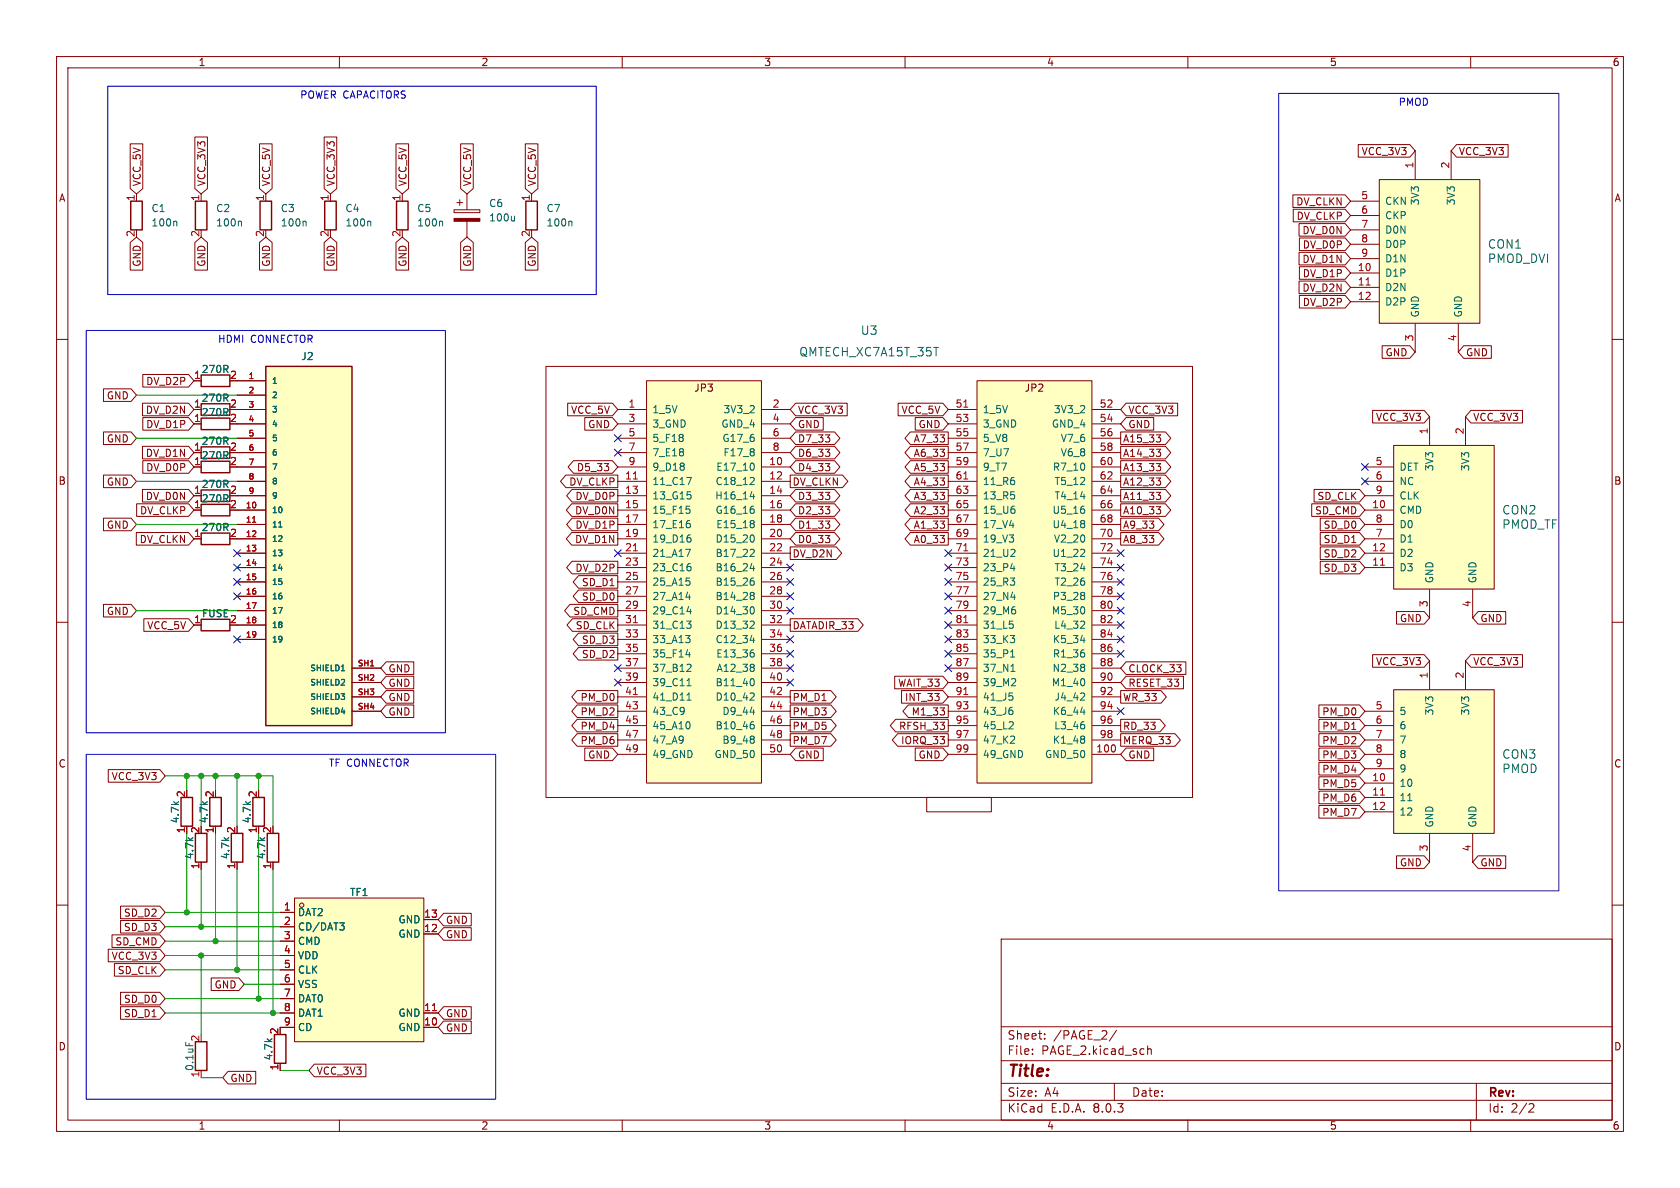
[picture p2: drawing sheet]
<svg xmlns="http://www.w3.org/2000/svg" width="297mm" height="210mm" viewBox="0 0 297 210" stroke-linecap="round" stroke-linejoin="round" font-family="sans-serif">
<g fill="none" stroke="#840000" stroke-width=".18">
<path d="M10 10h277v190h-277zM12 12h273v186h-273zM60 10v2M110 10v2M160 10v2M210 10v2M260 10v2M10 60h2M285 60h2M34.3 80h1.3M10 110h2M285 110h2"/>
<path d="M10 160h2M285 160h2M177 166h108v32h-108zM35.6 189.2v1.3M49.5 188v1.2M60 198v2M110 198v2M160 198v2M177 194.5h108M177 191.5h108M177 187.5h108M177 181.5h108"/>
<path d="M182.5 186.3v.1M182.5 185.5v.1M184.7 183.6v.1M184.7 182.8v.1M197 191.5v3M197.4 182.1l-1.3 2M202.9 184.9v1.5M202.9 185.5l.2-.1 .4 .1v.9M210 198v2M260 198v2M261 191.5v6.5M270.5 195.1l.5 .1 .2 .3-1 1.1h1"/>
</g>
<path d="M35.6 79h5v2h-5zM34.5 184.2h2.1v5h-2.1zM48.5 182.9h2v5.1h-2z" fill="none" stroke="#840000" stroke-width=".25"/>
<path d="M32.8 184.2v.6" fill="none" stroke="#006464" stroke-width=".18"/>
<path d="M52.1 158.8h22.8v25.4h-22.8z" fill="#ffffc2"/>
<g fill="none" stroke="#840000" stroke-width=".18">
<path d="M33 146.1v1.2M35.6 152.4v1.3M38.1 146.1v1.2M52.1 158.8h22.8v25.4h-22.8zM49.5 161.3h2.6M49.5 179.1h2.6M49.5 163.8h2.6M49.5 166.4h2.6M49.5 168.9h2.6M49.5 171.5h2.6M49.5 174h2.6M49.5 176.5h2.6"/>
<path d="M74.9 179.1h2.6M74.9 165.1h2.6M74.9 162.6h2.6M49.5 181.6h2.6M74.9 181.6h2.6"/>
<circle cx="53.3" cy="160" r=".38"/>
</g>
<path d="M76.4 178.7h.8" fill="none" stroke="#a90000" stroke-width=".18"/>
<path d="M60.1 163.1h.7l-.4 .5M60.6 163.6l.2 .3v.3l-.2 .2" fill="none" stroke="#006464" stroke-width=".18"/>
<path d="M32 141h2v5.1h-2zM34.5 147.3h2.1v5.1h-2.1zM37.1 141h2v5.1h-2z" fill="none" stroke="#840000" stroke-width=".25"/>
<g fill="#ffffc2">
<path d="M114.3 67.3h20.3v71.1h-20.3z"/>
<path d="M172.7 67.3h20.3v71.1h-20.3z"/>
</g>
<g fill="none" stroke="#840000" stroke-width=".18">
<path d="M34.3 72.4h1.3M96.5 64.8h114.3v76.2h-114.3zM109.2 72.4h5M109.2 74.9h5M109.2 77.5h5M114.3 67.3h20.3v71.1h-20.3zM134.7 72.4h5M134.7 74.9h5M134.7 77.5h5M167.6 72.4h5M167.6 74.9h5M167.6 77.5h5"/>
<path d="M172.7 67.3h20.3v71.1h-20.3zM193.1 72.4h5M193.1 74.9h5M193.1 77.5h5M109.2 82.6h5M109.2 85.1h5M109.2 87.6h5M109.2 90.2h5M109.2 92.7h5M109.2 95.3h5M109.2 97.8h5M109.2 80h5"/>
<path d="M134.7 82.6h5M134.7 85.1h5M134.7 87.6h5M134.7 90.2h5M134.7 92.7h5M134.7 95.3h5M134.7 97.8h5M134.7 80h5M167.6 82.6h5M167.6 85.1h5M167.6 87.6h5M167.6 90.2h5"/>
<path d="M167.6 92.7h5M167.6 95.3h5M167.6 97.8h5M167.6 80h5M193.1 82.6h5M193.1 85.1h5M193.1 87.6h5M193.1 90.2h5M193.1 92.7h5M193.1 95.3h5M193.1 97.8h5M193.1 80h5"/>
<path d="M34.3 110.5h1.3M109.2 100.3h5M109.2 102.9h5M109.2 105.4h5M109.2 108h5M109.2 110.5h5M109.2 113h5M109.2 115.6h5M109.2 118.1h5M134.7 100.3h5M134.7 102.9h5M134.7 105.4h5"/>
<path d="M134.7 108h5M134.7 110.5h5M134.7 113h5M134.7 115.6h5M134.7 118.1h5M167.6 100.3h5M167.6 102.9h5M167.6 105.4h5M167.6 108h5M167.6 110.5h5M167.6 113h5M167.6 115.6h5"/>
<path d="M167.6 118.1h5M193.1 100.3h5M193.1 102.9h5M193.1 105.4h5M193.1 108h5M193.1 110.5h5M193.1 113h5M193.1 115.6h5M193.1 118.1h5M109.2 133.4h5M109.2 120.7h5M109.2 123.2h5"/>
<path d="M109.2 125.7h5M109.2 128.3h5M109.2 130.8h5M134.7 133.4h5M134.7 120.7h5M134.7 123.2h5M134.7 125.7h5M134.7 128.3h5M134.7 130.8h5M167.6 133.4h5M167.6 120.7h5M167.6 123.2h5"/>
<path d="M167.6 125.7h5M167.6 128.3h5M167.6 130.8h5M193.1 133.4h5M193.1 120.7h5M193.1 123.2h5M193.1 125.7h5M193.1 128.3h5M193.1 130.8h5M163.8 141h11.5v2.5h-11.5z"/>
</g>
<g fill="none" stroke="#006464" stroke-width=".18">
<path d="M121.2 97.1h.8l-.5 1.3M121.3 89.5h.6M121.4 84.4h.8l-.5 1.3M121.5 86.9h.6M121.7 92h.2M121.7 90l.3 .2v.3l-.3 .2M121.8 92.5l.2 .2v.3l-.2 .3M121.8 94.6h.2M121.8 99.6h.2M121.9 95l.3 .3v.3l-.3 .2M122 87.5l.2 .2-.2 .4M132.6 87.8h.8"/>
<path d="M132.8 97.1l.4 .1 .1 .3-.7 .9h.7M133 94.6a.79 .79 0 0 1 0 1.2M133.1 84.4l.2 .2v.3l-.7 .8h.7M133.1 92l.2 .3-.2 .3 .2 .2v.2l-.2 .3M133.2 81.9l.1 .4-.1 .8M133.2 90l.1 .2-.1 .5M133.2 87.4v.8M178.7 98.4h.7M179.4 90.1v.5M179.4 97.2v.4M191 98.4h.8M191.7 90.1v.5"/>
<path d="M191.7 92.1v.3M191.7 92.7v.5M191.7 97.2v.4M121.2 112.3h.8l-.4 .5M121.3 105.6h.7M121.3 115.7h.7M121.3 102.2h.6M121.4 109.8h.8l-.5 .5M121.4 108.1h.8M121.6 117.4l.4 .1 .2 .3-.8 .9h.8M121.9 102.7l.1 .2-.1 .5M121.9 112.9l.1 .2-.1 .4"/>
<path d="M121.9 115.3v.8M121.9 100.1l.3 .3v.3l-.3 .2M121.9 110.3l.3 .2v.3l-.3 .3M122 107.7v.8M132.6 100.5h.8M132.6 113.2h.8M132.9 102.7h.3l.1 .2v.4l-.4 .1M132.9 104.7h.2l.2 .3-.2 .3M132.9 105.3h.2M133 102.2h.2M133 114.9h.2M133 107.3a.79 .79 0 0 1 0 1.2"/>
<path d="M133 120a.79 .79 0 0 1 0 1.2M133.1 105.3l.2 .2v.2l-.1 .2-.3 .1M133.1 109.8l.2 .2v.3l-.7 .8h.7M133.1 115.4l.2 .2v.3l-.2 .2M133.2 117.5l.1 .2-.1 .2M133.2 118l.1 .2-.1 .4M133.2 100.1v.8M133.2 112.8v.8M178.6 112.3h.8l-.4 .5M178.7 100.5h.7M178.7 116.1h.7M178.7 105.6h.8"/>
<path d="M178.7 118.7h.7M179.1 110.4v.5M179.3 112.9v.6M191 111.1h.8M191 113.2h.8M191.6 104.8l.2 .2-.2 .2M191.6 105.3l.2 .2-.2 .4M191.7 109.9v.4M191.7 117.5v.3M191.7 118.1v.5M121.4 121.2h.8M121.4 123.8h.8"/>
<path d="M121.7 120.1l.1-.1v1.2M121.7 122.7l.1-.2v1.3M121.9 127.7l.1 .4-.1 .6M132.6 125.9h.8M132.9 128.1h.3l.1 .2v.4l-.4 .1M133 127.6h.2M133.1 122.5l.2 .2v.3l-.7 .8h.7M133.2 130.2l.1 .2-.1 .2M133.2 130.7l.1 .2-.1 .4M178.4 128.8h.7M179 123.1v.5M179 125.6v.6"/>
<path d="M179.1 127.7v.4M179.3 130.2l.1 .2-.1 .3-.7 .7h.8M191 125.9h.8M191.6 122.6l.2 .1-.1 .3-.7 .8h.8M191.6 130.2l.2 .2-.2 .2M191.6 130.7l.2 .2-.2 .4M191.7 128.2v.5"/>
</g>
<path d="M170.4 72h.7M112 84.7h.7M112 97.4h.7M170.4 84.7h.7M170.4 97.4h.7M112 110.1h.7M170.4 110.1h.7M112 122.8h.7M170.4 122.8h.7" fill="none" stroke="#a90000" stroke-width=".18"/>
<path d="M35.6 71.4h5v2h-5zM35.6 109.5h5v2h-5z" fill="none" stroke="#840000" stroke-width=".25"/>
<path d="M47 64.8h15.2v63.5h-15.2z" fill="#ffffc2"/>
<path d="M35.6 66.3h5v2h-5zM47 64.8h15.2v63.5h-15.2zM35.6 81.5h5v2.1h-5z" fill="none" stroke="#840000" stroke-width=".25"/>
<g fill="none" stroke="#840000" stroke-width=".18">
<path d="M34.3 67.3h1.3M41.9 67.3h5.1M41.9 69.9h5.1M41.9 72.4h5.1M41.9 74.9h5.1M41.9 77.5h5.1M34.3 82.6h1.3M41.9 90.2h5.1M41.9 92.7h5.1M41.9 95.3h5.1M41.9 97.8h5.1M41.9 80h5.1"/>
<path d="M41.9 82.6h5.1M41.9 85.1h5.1M41.9 87.6h5.1M41.9 100.3h5.1M41.9 102.9h5.1M41.9 105.4h5.1M41.9 108h5.1M41.9 110.5h5.1M41.9 113h5.1M62.2 118.1h5.1M62.2 120.7h5.1M62.2 123.2h5.1"/>
<path d="M62.2 125.7h5.1"/>
</g>
<path d="M49.3 93.2h.5M60.3 118.6h.6" fill="none" stroke="#006464" stroke-width=".18"/>
<path d="M44.6 92.3h.6" fill="none" stroke="#a90000" stroke-width=".18"/>
<path d="M246.4 121.9h17.8v25.4h-17.8z" fill="#ffffc2"/>
<g fill="none" stroke="#840000" stroke-width=".18">
<path d="M24.1 34.3v1.3M35.6 34.3v1.3M47 34.3v1.3M58.4 34.3v1.3M71.1 34.3v1.3M80.3 37.1h4.5v.5h-4.5zM80.8 35.8h1M81.3 35.3v1M82.5 34.3v2.8M82.5 39.1v2.8M94 34.3v1.3M34.3 74.9h1.3"/>
<path d="M34.3 87.6h1.3M34.3 95.3h1.3M34.3 90.2h1.3M252.7 116.8v5M259.1 116.8v5M241.3 138.4h5M241.3 125.7h5M241.3 128.3h5M241.3 130.8h5M241.3 133.4h5M241.3 135.9h5M246.4 121.9h17.8v25.4h-17.8z"/>
<path d="M241.3 141h5M241.3 143.5h5M252.7 147.4v5M260.3 147.4v5"/>
</g>
<path d="M31.1 39.1l.2 .2v.6M42.5 39.1l.2 .2v.6M53.9 39.1l.2 .2v.6M65.4 39.1l.1 .2v.6M78.1 39.1l.1 .2v.6M90.9 38.2v.9M90.9 38.9l-.1 .2M100.9 39.1l.2 .2v.6M248.9 141.5h.7" fill="none" stroke="#006464" stroke-width=".18"/>
<path d="M244 140.6h.8" fill="none" stroke="#a90000" stroke-width=".18"/>
<path d="M23.1 35.6h2v5h-2zM34.5 35.6h2.1v5h-2.1zM46 35.6h2v5h-2zM57.4 35.6h2v5h-2zM70.1 35.6h2v5h-2zM93 35.6h2v5h-2zM35.6 73.9h5v2h-5zM35.6 86.6h5v2h-5zM35.6 94.2h5v2.1h-5zM35.6 89.2h5v2h-5z" fill="none" stroke="#840000" stroke-width=".25"/>
<path d="M80.3 38.6h4.5v.5h-4.5z" fill="#840000" stroke="#840000" stroke-width=".18"/>
<path d="M243.8 31.8h17.8v25.4h-17.8z" fill="#ffffc2"/>
<g fill="none" stroke="#840000" stroke-width=".18">
<path d="M238.8 35.6h5M238.8 38.1h5M243.8 31.8h17.8v25.4h-17.8zM250.2 26.7v5M256.5 26.7v5M238.8 48.3h5M238.8 50.8h5M238.8 53.3h5M238.8 40.6h5M238.8 43.2h5M238.8 45.7h5M250.2 57.2v5"/>
<path d="M257.8 57.2v5"/>
</g>
<path d="M241.5 50.4h.7" fill="none" stroke="#a90000" stroke-width=".18"/>
<path d="M246.4 78.7h17.8v25.4h-17.8z" fill="#ffffc2"/>
<g fill="none" stroke="#840000" stroke-width=".18">
<path d="M23 25.4h2.2v7.9l-1.1 1-1.1-1zM34.4 24.2h2.3v9.1l-1.1 1-1.2-1zM45.9 25.4h2.2v7.9l-1.1 1-1.1-1zM57.3 24.2h2.2v9.1l-1.1 1-1.1-1zM70 25.4h2.2v7.9l-1.1 1-1.1-1zM81.4 25.4h2.3v7.9l-1.2 1-1.1-1zM92.9 25.4h2.2v7.9l-1.1 1-1.1-1zM228.6 34.4h9.2l1 1.2-1 1.1h-9.2zM228.6 37h9.2l1 1.1-1 1.1h-9.2zM229.7 39.5h8.1l1 1.1-1 1.2h-8.1zM240.1 25.6h9.1l1 1.1-1 1.1h-9.1zM257.5 25.6h9.1v2.2h-9.1l-1-1.1z"/>
<path d="M23 42.9l1.1-1 1.1 1v4.8h-2.2zM34.4 42.9l1.2-1 1.1 1v4.8h-2.3zM45.9 42.9l1.1-1 1.1 1v4.8h-2.2zM57.3 42.9l1.1-1 1.1 1v4.8h-2.2zM70 42.9l1.1-1 1.1 1v4.8h-2.2zM81.4 42.9l1.1-1 1.2 1v4.8h-2.3zM92.9 42.9l1.1-1 1.1 1v4.8h-2.2zM229.7 49.7h8.1l1 1.1-1 1.1h-8.1zM229.7 44.6h8.1l1 1.1-1 1.1h-8.1zM229.7 52.2h8.1l1 1.1-1 1.2h-8.1zM229.7 47.1h8.1l1 1.2-1 1.1h-8.1zM229.7 42.1h8.1l1 1.1-1 1.1h-8.1z"/>
<path d="M18.3 68.7h4.9l.9 1.2-.9 1.1h-4.9zM18.3 76.4h4.9l.9 1.1-.9 1.1h-4.9zM25.2 71.3h8.1l1 1.1-1 1.1h-8.1zM25.2 78.9h8.1l1 1.1-1 1.1h-8.1zM25.2 66.2h8.1l1 1.1-1 1.1h-8.1zM25.2 73.8h8.1l1 1.1-1 1.1h-8.1zM34.3 72.4h1.3M34.3 67.3h1.3M34.3 74.9h1.3M41.9 72.4h5.1M41.9 67.3h5.1M41.9 69.9h5.1"/>
<path d="M41.9 74.9h5.1M41.9 77.5h5.1M100.4 71.3h7.9l.9 1.1-.9 1.1h-7.9zM103.4 73.8h4.9l.9 1.1-.9 1.1h-4.9zM140.7 73.8h4.8v2.2h-4.8l-1-1.1zM140.7 71.3h9.1v2.2h-9.1l-1-1.1zM140.7 78.9h6.8l1 1.1-1 1.1h-6.8l-1-1.1zM140.7 76.4h6.8l1 1.1-1 1.1h-6.8l-1-1.1zM158.8 71.3h7.9l.9 1.1-.9 1.1h-7.9zM160.9 76.4h6.7v2.2h-6.7l-.9-1.1zM160.9 78.9h6.7v2.2h-6.7l-.9-1.1zM161.8 73.8h4.9l.9 1.1-.9 1.1h-4.9z"/>
<path d="M198.1 78.9h7.9l1 1.1-1 1.1h-7.9zM198.1 76.4h7.9l1 1.1-1 1.1h-7.9zM199.1 71.3h9.1v2.2h-9.1l-1-1.1zM199.1 73.8h4.9v2.2h-4.9l-1-1.1zM204.4 79.4h.8l-.4 .5M204.4 76.9h.8l-.4 .5M205.1 77.4l.1 .2-.1 .5M205.1 80l.1 .1-.1 .5M242.7 72.5h9.1l.9 1.2-.9 1.1h-9.1zM244.4 61.1h4.8l1 1.1-1 1.1h-4.8zM246.4 78.7h17.8v25.4h-17.8zM252.7 73.7v5"/>
<path d="M258.8 61.1h4.8v2.2h-4.8l-1-1.1zM259.1 73.7v5M260 72.5h9.2v2.3h-9.2l-.9-1.1zM18.3 84h4.9l.9 1.1-.9 1.1h-4.9zM18.3 91.6h4.9l.9 1.1-.9 1.1h-4.9zM24.1 94.1h9.2l1 1.2-1 1.1h-9.2zM24.2 89.1h9.1l1 1.1-1 1.1h-9.1zM25.2 86.5h8.1l1 1.1-1 1.1h-8.1zM25.2 81.4h8.1l1 1.2-1 1.1h-8.1zM34.3 90.2h1.3M34.3 82.6h1.3M34.3 95.3h1.3"/>
<path d="M34.3 87.6h1.3M34.3 80h1.3M41.9 90.2h5.1M41.9 97.8h5.1M41.9 82.6h5.1M41.9 85.1h5.1M41.9 95.3h5.1M41.9 92.7h5.1M41.9 87.6h5.1M41.9 80h5.1M100 84h9.2v2.2h-9.2l-.9-1.1zM101.1 89.1h8.1v2.2h-8.1l-1-1.1z"/>
<path d="M101.1 94.1h8.1v2.3h-8.1l-1-1.1zM101.1 91.6h8.1v2.2h-8.1l-.9-1.1zM101.1 99.2h8.1v2.2h-8.1l-.9-1.1zM101.1 86.5h8.1v2.2h-8.1l-.9-1.1zM101.4 81.4h6.9l.9 1.2-.9 1.1h-6.9l-1-1.1zM139.7 96.7h8.2l.9 1.1-.9 1.1h-8.2zM139.7 84h9.2l1 1.1-1 1.1h-9.2zM140.7 86.5h6.8l1 1.1-1 1.1h-6.8l-1-1.1zM140.7 89.1h6.8l1 1.1-1 1.1h-6.8l-1-1.1zM140.7 91.6h6.8l1 1.1-1 1.1h-6.8l-1-1.1zM140.7 81.4h6.8l1 1.2-1 1.1h-6.8l-1-1.1zM140.7 94.1h6.8l1 1.2-1 1.1h-6.8l-1-1.1z"/>
<path d="M160.9 84h6.7v2.2h-6.7l-.9-1.1zM160.9 81.4h6.7v2.3h-6.7l-.9-1.1zM160.9 94.1h6.7v2.3h-6.7l-.9-1.1zM160.9 89.1h6.7v2.2h-6.7l-.9-1.1zM160.9 91.6h6.7v2.2h-6.7l-.9-1.1zM160.9 86.5h6.7v2.2h-6.7l-.9-1.1zM198.1 89.1h7.9l1 1.1-1 1.1h-7.9zM198.1 91.6h6.7l1 1.1-1 1.1h-6.7zM198.1 86.5h7.9l1 1.1-1 1.1h-7.9zM198.1 94.1h6.7l1 1.2-1 1.1h-6.7zM198.1 81.4h7.9l1 1.2-1 1.1h-7.9zM198.1 84h7.9l1 1.1-1 1.1h-7.9z"/>
<path d="M204.4 89.6h.8l-.4 .5M204.4 87h.8l-.4 .5M204.4 82h.8l-.4 .4M204.4 84.5h.8l-.4 .5M205.1 90.1l.1 .2-.1 .5M205.1 82.5l.1 .2-.1 .5M205.1 85l.1 .2-.1 .5M205.1 87.6l.1 .2-.1 .4M231.9 89.1h8.4l1 1.1-1 1.1h-8.4zM232.3 86.5h8l1 1.1-1 1.1h-8zM233.4 94.1h6.9l1 1.2-1 1.1h-6.9zM233.4 91.6h6.9l1 1.1-1 1.1h-6.9z"/>
<path d="M233.4 96.7h6.9l1 1.1-1 1.1h-6.9zM233.4 99.2h6.9l1 1.1-1 1.1h-6.9zM241.3 90.2h5M241.3 97.8h5M241.3 82.6h5M241.3 85.1h5M241.3 95.3h5M241.3 92.7h5M241.3 87.6h5M18.3 106.8h4.9l.9 1.2-.9 1.1h-4.9zM25.4 109.4h7.9l1 1.1-1 1.1h-7.9zM34.3 110.5h1.3"/>
<path d="M41.9 100.3h5.1M41.9 110.5h5.1M41.9 102.9h5.1M41.9 105.4h5.1M41.9 108h5.1M41.9 113h5.1M62.2 118.1h5.1M68.3 117h4.8v2.2h-4.8l-1-1.1zM68.3 119.5h4.8v2.3h-4.8l-1-1.1zM100.8 106.8h8.4v2.3h-8.4l-1-1.1zM101.2 109.4h8v2.2h-8l-1-1.1zM102.3 111.9h6.9v2.2h-6.9l-1-1.1z"/>
<path d="M102.3 101.8h6.9v2.2h-6.9l-1-1.1zM102.3 104.3h6.9v2.2h-6.9l-1-1.1zM102.3 114.5h6.9v2.2h-6.9l-1-1.1zM139.7 109.4h12l.9 1.1-.9 1.1h-12zM158.2 119.5h8.5l.9 1.2-.9 1.1h-8.5zM199.1 117h10.5v2.2h-10.5l-1-1.1zM199.1 119.5h10.1v2.3h-10.1l-1-1.1zM241.3 100.3h5M242.7 115.7h9.1l.9 1.1-.9 1.2h-9.1zM246.9 108.1h4.9l.9 1.1-.9 1.1h-4.9zM252.7 104.2v5M260 115.7h9.2v2.3h-9.2l-.9-1.2z"/>
<path d="M260.3 104.2v5M261.3 108.1h4.9v2.2h-4.9l-1-1.1zM19.1 136h9.2l.9 1.2-.9 1.1h-9.2zM62.2 120.7h5.1M62.2 123.2h5.1M62.2 125.7h5.1M68.3 124.6h4.8v2.2h-4.8l-1-1.1zM68.3 122.1h4.8v2.2h-4.8l-1-1.1zM102 127.2h7.2v2.2h-7.2l-.9-1.1zM102 122.1h7.2v2.2h-7.2l-.9-1.1zM102 129.7h7.2v2.2h-7.2l-.9-1.1zM102 124.6h7.2v2.2h-7.2l-.9-1.1z"/>
<path d="M103.4 132.2h4.9l.9 1.2-.9 1.1h-4.9zM139.7 122.1h7.2l.9 1.1-.9 1.1h-7.2zM139.7 129.7h7.2l.9 1.1-.9 1.1h-7.2zM139.7 127.2h7.2l.9 1.1-.9 1.1h-7.2zM139.7 124.6h7.2l.9 1.1-.9 1.1h-7.2zM140.7 132.2h4.8v2.3h-4.8l-1-1.1zM158.3 127.2h9.3v2.2h-9.3l-.9-1.1zM158.7 129.7h8.9v2.2h-8.9l-1-1.1zM159.4 122.1h7.3l.9 1.1-.9 1.1h-7.3zM160.6 124.6h7v2.2h-7l-1-1.1zM161.8 132.2h4.9l.9 1.2-.9 1.1h-4.9zM198.1 127.2h7l.9 1.1-.9 1.1h-7z"/>
<path d="M198.1 129.7h9.6l1 1.1-1 1.1h-9.6zM198.1 122.1h7.1l1 1.1-1 1.1h-7.1zM199.1 132.2h4.9v2.3h-4.9l-1-1.1zM233.2 134.8h7.1l1 1.1-1 1.1h-7.1zM233.2 139.9h7.1l1 1.1-1 1.1h-7.1zM233.2 132.2h7.1l1 1.2-1 1.1h-7.1zM233.2 129.7h7.1l1 1.1-1 1.1h-7.1zM233.2 137.3h7.1l1 1.1-1 1.1h-7.1zM233.2 124.6h7.1l1 1.1-1 1.1h-7.1zM233.2 127.2h7.1l1 1.1-1 1.1h-7.1zM33 146.1v1.2M35.6 152.4v1.3"/>
<path d="M38.1 146.1v1.2M41.9 152.4v1.3M45.7 146.1v1.2M48.3 152.4v1.3M233.2 142.4h7.1l1 1.1-1 1.1h-7.1zM246.9 151.3h4.9l.9 1.1-.9 1.1h-4.9zM261.3 151.3h4.9v2.2h-4.9l-1-1.1zM19.1 167.8h9.2l.9 1.1-.9 1.1h-9.2zM19.8 165.3h8.5l.9 1.1-.9 1.1h-8.5zM20.2 170.3h8.1l.9 1.2-.9 1.1h-8.1zM21.3 175.4h7l.9 1.1-.9 1.1h-7zM21.3 178h7l.9 1.1-.9 1.1h-7z"/>
<path d="M21.3 162.7h7l.9 1.1-.9 1.1h-7zM21.3 160.2h7l.9 1.1-.9 1.1h-7zM37.3 172.9h4.9l1 1.1-1 1.1h-4.9zM49.5 161.3h2.6M49.5 179.1h2.6M49.5 163.8h2.6M49.5 166.4h2.6M49.5 168.9h2.6M49.5 171.5h2.6M49.5 174h2.6M49.5 176.5h2.6M74.9 179.1h2.6"/>
<path d="M74.9 165.1h2.6M74.9 162.6h2.6M78.4 164h4.9v2.2h-4.9l-.9-1.1zM78.4 161.4h4.9v2.3h-4.9l-.9-1.1zM78.4 178h4.9v2.2h-4.9l-.9-1.1zM40.3 189.4h4.9v2.2h-4.9l-.9-1.1zM49.5 188v1.2M49.5 181.6h2.6M55.6 188.1h9.1v2.2h-9.1l-1-1.1zM74.9 181.6h2.6M78.4 180.5h4.9v2.2h-4.9l-.9-1.1z"/>
</g>
<path d="M44.6 92.3h.6M244 99.9h.8M76.4 178.7h.8" fill="none" stroke="#a90000" stroke-width=".18"/>
<path d="M40.9 147.3h2v5.1h-2zM44.7 141h2v5.1h-2zM47.2 147.3h2.1v5.1h-2.1z" fill="none" stroke="#840000" stroke-width=".25"/>
<path d="M19 15.2h86.4v36.9h-86.4zM226.1 16.5h49.5v141h-49.5zM15.2 58.4h63.5v71.1h-63.5zM15.2 133.4h72.4v60.9h-72.4z" fill="none" stroke="#0000c2" stroke-width=".18"/>
<g fill="none" stroke="#009600" stroke-width=".18">
<path d="M24.1 77.5h17.8M24.1 69.9h17.8M24.1 85.1h17.8M24.1 92.7h17.8M24.1 108h17.8M29.2 137.2h19.1v8.9M33 137.2v2.5M35.6 137.2v8.9M38.1 137.2v2.5M41.9 137.2v8.9M45.7 137.2v2.5M33 147.3v14"/>
<path d="M35.6 153.7v10.1M38.1 147.3v19.1M41.9 153.7v17.8M45.7 147.3v29.2M48.3 153.7v25.4M29.2 176.5h20.3M29.2 171.5h20.3M29.2 166.4h20.3M29.2 179.1h20.3M29.2 163.8h20.3M29.2 161.3h20.3M29.2 168.9h20.3"/>
<path d="M35.6 168.9v14M43.2 174h6.3M35.6 190.5h3.8M49.5 189.2h5.1"/>
</g>
<g fill="none" stroke="#000084" stroke-width=".18">
<path d="M108.6 79.4l1.2 1.2M108.6 76.9l1.2 1.2M109.8 79.4l-1.2 1.2M109.8 76.9l-1.2 1.2M41.3 99.7l1.2 1.2M41.3 97.2l1.2 1.2M42.5 99.7l-1.2 1.2M42.5 97.2l-1.2 1.2M108.6 97.2l1.2 1.2M109.8 97.2l-1.2 1.2M139.1 99.7l1.2 1.2M140.3 99.7l-1.2 1.2"/>
<path d="M167 99.7l1.2 1.2M167 97.2l1.2 1.2M168.2 99.7l-1.2 1.2M168.2 97.2l-1.2 1.2M197.5 99.7l1.2 1.2M197.5 97.2l1.2 1.2M198.7 99.7l-1.2 1.2M198.7 97.2l-1.2 1.2M240.7 81.9l1.2 1.3M240.7 84.5l1.2 1.2M241.9 81.9l-1.2 1.3M241.9 84.5l-1.2 1.2"/>
<path d="M41.3 102.3l1.2 1.2M41.3 104.8l1.2 1.2M41.3 112.4l1.2 1.2M42.5 102.3l-1.2 1.2M42.5 104.8l-1.2 1.2M42.5 112.4l-1.2 1.2M108.6 117.5l1.2 1.2M109.8 117.5l-1.2 1.2M139.1 104.8l1.2 1.2M139.1 102.3l1.2 1.2M139.1 117.5l1.2 1.2M139.1 107.3l1.2 1.3"/>
<path d="M139.1 112.4l1.2 1.2M139.1 115l1.2 1.2M140.3 104.8l-1.2 1.2M140.3 102.3l-1.2 1.2M140.3 117.5l-1.2 1.2M140.3 107.3l-1.2 1.3M140.3 112.4l-1.2 1.2M140.3 115l-1.2 1.2M167 102.3l1.2 1.2M167 107.3l1.2 1.3M167 112.4l1.2 1.2M167 104.8l1.2 1.2"/>
<path d="M167 117.5l1.2 1.2M167 115l1.2 1.2M167 109.9l1.2 1.2M168.2 102.3l-1.2 1.2M168.2 107.3l-1.2 1.3M168.2 112.4l-1.2 1.2M168.2 104.8l-1.2 1.2M168.2 117.5l-1.2 1.2M168.2 115l-1.2 1.2M168.2 109.9l-1.2 1.2M197.5 112.4l1.2 1.2M197.5 109.9l1.2 1.2"/>
<path d="M197.5 107.3l1.2 1.3M197.5 115l1.2 1.2M197.5 104.8l1.2 1.2M197.5 102.3l1.2 1.2M198.7 112.4l-1.2 1.2M198.7 109.9l-1.2 1.2M198.7 107.3l-1.2 1.3M198.7 115l-1.2 1.2M198.7 104.8l-1.2 1.2M198.7 102.3l-1.2 1.2M108.6 120l1.2 1.3M109.8 120l-1.2 1.3"/>
<path d="M139.1 120l1.2 1.3M140.3 120l-1.2 1.3M197.5 125.1l1.2 1.2M198.7 125.1l-1.2 1.2"/>
</g>
<path d="M49.3 93.2h.5M60.3 118.6h.6M60.1 163.1h.7l-.4 .5M60.6 163.6l.2 .3v.3l-.2 .2" fill="none" stroke="#006464" stroke-width=".18"/>
<g fill="#009600" stroke="#009600" stroke-width=".18">
<circle cx="48.3" cy="179.1" r=".46"/>
<circle cx="45.7" cy="176.5" r=".46"/>
<circle cx="41.9" cy="137.2" r=".46"/>
<circle cx="38.1" cy="137.2" r=".46"/>
<circle cx="35.6" cy="137.2" r=".46"/>
<circle cx="33" cy="137.2" r=".46"/>
<circle cx="38.1" cy="166.4" r=".46"/>
<circle cx="33" cy="161.3" r=".46"/>
<circle cx="41.9" cy="171.5" r=".46"/>
<circle cx="35.6" cy="168.9" r=".46"/>
<circle cx="45.7" cy="137.2" r=".46"/>
<circle cx="35.6" cy="163.8" r=".46"/>
</g>
<text font-size="2.8" fill="#840000" x="178" y="190.9">Title:</text>
<g font-size="2.1" fill="#006464">
<text x="262.9" y="44.2">CON1</text>
<text x="262.9" y="46.7">PMOD_DVI</text>
<text x="152.1" y="59.4">U3</text>
<text x="141.2" y="63.2">QMTECH_XC7A15T_35T</text>
<text x="265.5" y="91.1">CON2</text>
<text x="265.5" y="93.7">PMOD_TF</text>
<text x="265.5" y="134.3">CON3</text>
<text x="265.5" y="136.9">PMOD</text>
</g>
<g font-size="2.1" fill="#840000">
<text x="178" y="184">Sheet:</text>
<text x="186.2" y="184">/PAGE_2/</text>
<text x="178" y="186.7">File:</text>
<text x="184.1" y="186.7">PAGE_2.kicad_sch</text>
<text x="178" y="196.9">KiCad</text>
<text x="178" y="194.1">Size:</text>
<text x="184.7" y="194.1">A4</text>
<text x="185.7" y="196.9">E.D.A.</text>
<text x="193.3" y="196.9">8.0.3</text>
<text x="200" y="194.1">Date:</text>
<text x="263" y="194.3">Rev:</text>
<text x="263" y="196.9">Id:</text>
<text x="267.1" y="196.9">2/2</text>
</g>
<g font-size="1.8" fill="#840000">
<text x="35" y="11.9">1</text>
<text x="85" y="11.9">2</text>
<text x="135" y="11.9">3</text>
<text x="185" y="11.9">4</text>
<text x="235" y="11.9">5</text>
<text x="285" y="11.9">6</text>
<text x="240.6" y="27.6">VCC_3V3</text>
<text x="257.8" y="27.6">VCC_3V3</text>
<text x="10.3" y="35.9">A</text>
<text x="25.1" y="33" transform="rotate(-90 25.1 33)">VCC_5V</text>
<text x="36.5" y="33" transform="rotate(-90 36.5 33)">VCC_3V3</text>
<text x="47.9" y="33" transform="rotate(-90 47.9 33)">VCC_5V</text>
<text x="59.4" y="33" transform="rotate(-90 59.4 33)">VCC_3V3</text>
<text x="72.1" y="33" transform="rotate(-90 72.1 33)">VCC_5V</text>
<text x="83.5" y="33" transform="rotate(-90 83.5 33)">VCC_5V</text>
<text x="94.9" y="33" transform="rotate(-90 94.9 33)">VCC_5V</text>
<text x="285.3" y="35.9">A</text>
<text x="229.1" y="36.5">DV_CLKN</text>
<text x="229.1" y="39.1">DV_CLKP</text>
<text x="230.2" y="41.6">DV_D0N</text>
<text x="25.1" y="47.3" transform="rotate(-90 25.1 47.3)">GND</text>
<text x="36.5" y="47.3" transform="rotate(-90 36.5 47.3)">GND</text>
<text x="47.9" y="47.3" transform="rotate(-90 47.9 47.3)">GND</text>
<text x="59.4" y="47.3" transform="rotate(-90 59.4 47.3)">GND</text>
<text x="72.1" y="47.3" transform="rotate(-90 72.1 47.3)">GND</text>
<text x="83.5" y="47.3" transform="rotate(-90 83.5 47.3)">GND</text>
<text x="94.9" y="47.3" transform="rotate(-90 94.9 47.3)">GND</text>
<text x="230.2" y="46.7">DV_D1N</text>
<text x="230.2" y="44.1">DV_D0P</text>
<text x="230.2" y="51.8">DV_D2N</text>
<text x="230.2" y="49.2">DV_D1P</text>
<text x="230.2" y="54.3">DV_D2P</text>
<text x="244.8" y="63.2">GND</text>
<text x="259.1" y="63.2">GND</text>
<text x="18.8" y="70.8">GND</text>
<text x="25.7" y="68.3">DV_D2P</text>
<text x="122.6" y="69.5">JP3</text>
<text x="181" y="69.5">JP2</text>
<text x="25.7" y="73.3">DV_D2N</text>
<text x="25.7" y="75.9">DV_D1P</text>
<text x="100.9" y="73.3">VCC_5V</text>
<text x="103.9" y="75.9">GND</text>
<text x="141" y="75.9">GND</text>
<text x="141" y="73.3">VCC_3V3</text>
<text x="159.3" y="73.3">VCC_5V</text>
<text x="162.3" y="75.9">GND</text>
<text x="199.4" y="73.3">VCC_3V3</text>
<text x="199.4" y="75.9">GND</text>
<text x="243.2" y="74.6">VCC_3V3</text>
<text x="260.3" y="74.6">VCC_3V3</text>
<text x="18.8" y="78.4">GND</text>
<text x="25.7" y="81">DV_D1N</text>
<text x="25.7" y="83.5">DV_D0P</text>
<text x="101.9" y="83.5">D5_33</text>
<text x="141" y="81">D6_33</text>
<text x="141" y="78.4">D7_33</text>
<text x="141" y="83.5">D4_33</text>
<text x="161.4" y="83.5">A5_33</text>
<text x="161.4" y="78.4">A7_33</text>
<text x="161.4" y="81">A6_33</text>
<text x="198.4" y="81">A14_33</text>
<text x="198.4" y="83.5">A13_33</text>
<text x="198.4" y="78.4">A15_33</text>
<text x="10.3" y="85.9">B</text>
<text x="18.8" y="86">GND</text>
<text x="25.7" y="88.6">DV_D0N</text>
<text x="100.5" y="86">DV_CLKP</text>
<text x="101.6" y="88.6">DV_D0P</text>
<text x="140" y="86">DV_CLKN</text>
<text x="141" y="88.6">D3_33</text>
<text x="161.4" y="86">A4_33</text>
<text x="161.4" y="88.6">A3_33</text>
<text x="198.4" y="88.6">A11_33</text>
<text x="198.4" y="86">A12_33</text>
<text x="232.8" y="88.6">SD_CLK</text>
<text x="285.3" y="85.9">B</text>
<text x="18.8" y="93.7">GND</text>
<text x="24.7" y="91.1">DV_CLKP</text>
<text x="101.6" y="91.1">DV_D0N</text>
<text x="101.6" y="93.7">DV_D1P</text>
<text x="141" y="91.1">D2_33</text>
<text x="141" y="93.7">D1_33</text>
<text x="161.4" y="91.1">A2_33</text>
<text x="161.4" y="93.7">A1_33</text>
<text x="198.4" y="91.1">A10_33</text>
<text x="198.4" y="93.7">A9_33</text>
<text x="232.4" y="91.1">SD_CMD</text>
<text x="233.9" y="93.7">SD_D0</text>
<text x="24.6" y="96.2">DV_CLKN</text>
<text x="101.6" y="96.2">DV_D1N</text>
<text x="101.6" y="101.3">DV_D2P</text>
<text x="140" y="98.7">DV_D2N</text>
<text x="141" y="96.2">D0_33</text>
<text x="161.4" y="96.2">A0_33</text>
<text x="198.4" y="96.2">A8_33</text>
<text x="233.9" y="96.2">SD_D1</text>
<text x="233.9" y="98.7">SD_D2</text>
<text x="233.9" y="101.3">SD_D3</text>
<text x="102.8" y="103.8">SD_D1</text>
<text x="102.8" y="106.4">SD_D0</text>
<text x="18.8" y="108.9">GND</text>
<text x="25.9" y="111.4">VCC_5V</text>
<text x="101.3" y="108.9">SD_CMD</text>
<text x="101.7" y="111.4">SD_CLK</text>
<text x="102.8" y="114">SD_D3</text>
<text x="140" y="111.4">DATADIR_33</text>
<text x="247.4" y="110.2">GND</text>
<text x="261.6" y="110.2">GND</text>
<text x="68.6" y="119.1">GND</text>
<text x="102.8" y="116.5">SD_D2</text>
<text x="199.4" y="119.1">CLOCK_33</text>
<text x="243.2" y="117.8">VCC_3V3</text>
<text x="260.3" y="117.8">VCC_3V3</text>
<text x="68.6" y="124.1">GND</text>
<text x="68.6" y="121.6">GND</text>
<text x="102.5" y="124.1">PM_D0</text>
<text x="140" y="124.1">PM_D1</text>
<text x="158.7" y="121.6">WAIT_33</text>
<text x="159.9" y="124.1">INT_33</text>
<text x="198.4" y="124.1">WR_33</text>
<text x="199.4" y="121.6">RESET_33</text>
<text x="68.6" y="126.7">GND</text>
<text x="102.5" y="129.2">PM_D4</text>
<text x="102.5" y="131.8">PM_D6</text>
<text x="102.5" y="126.7">PM_D2</text>
<text x="140" y="131.8">PM_D7</text>
<text x="140" y="129.2">PM_D5</text>
<text x="140" y="126.7">PM_D3</text>
<text x="158.8" y="129.2">RFSH_33</text>
<text x="159.2" y="131.8">IORQ_33</text>
<text x="161.1" y="126.7">M1_33</text>
<text x="198.4" y="129.2">RD_33</text>
<text x="198.4" y="131.8">MERQ_33</text>
<text x="233.7" y="131.8">PM_D2</text>
<text x="233.7" y="126.7">PM_D0</text>
<text x="233.7" y="129.2">PM_D1</text>
<text x="10.3" y="135.9">C</text>
<text x="103.9" y="134.3">GND</text>
<text x="141" y="134.3">GND</text>
<text x="162.3" y="134.3">GND</text>
<text x="199.4" y="134.3">GND</text>
<text x="233.7" y="136.8">PM_D4</text>
<text x="233.7" y="134.3">PM_D3</text>
<text x="285.3" y="135.9">C</text>
<text x="19.6" y="138.1">VCC_3V3</text>
<text x="233.7" y="141.9">PM_D6</text>
<text x="233.7" y="139.4">PM_D5</text>
<text x="233.7" y="144.5">PM_D7</text>
<text x="247.4" y="153.4">GND</text>
<text x="261.6" y="153.4">GND</text>
<text x="20.3" y="167.3">SD_CMD</text>
<text x="21.8" y="164.8">SD_D3</text>
<text x="21.8" y="162.2">SD_D2</text>
<text x="78.7" y="166.1">GND</text>
<text x="78.7" y="163.5">GND</text>
<text x="19.6" y="169.9">VCC_3V3</text>
<text x="20.7" y="172.4">SD_CLK</text>
<text x="21.8" y="177.5">SD_D0</text>
<text x="37.8" y="174.9">GND</text>
<text x="10.3" y="185.9">D</text>
<text x="21.8" y="180">SD_D1</text>
<text x="78.7" y="182.6">GND</text>
<text x="78.7" y="180">GND</text>
<text x="285.3" y="185.9">D</text>
<text x="40.6" y="191.5">GND</text>
<text x="55.9" y="190.2">VCC_3V3</text>
<text x="35" y="199.9">1</text>
<text x="85" y="199.9">2</text>
<text x="135" y="199.9">3</text>
<text x="185" y="199.9">4</text>
<text x="235" y="199.9">5</text>
<text x="285" y="199.9">6</text>
</g>
<g font-size="1.8" fill="#0000c2">
<text x="53" y="17.6">POWER CAPACITORS</text>
<text x="247.2" y="18.9">PMOD</text>
<text x="38.5" y="60.8">HDMI</text>
<text x="44.3" y="60.8">CONNECTOR</text>
<text x="58" y="135.7">TF CONNECTOR</text>
</g>
<g font-size="1.8" fill="#a90000">
<text x="249.9" y="29.9" transform="rotate(-90 249.9 29.9)">1</text>
<text x="256.3" y="29.9" transform="rotate(-90 256.3 29.9)">2</text>
<text x="23.9" y="35.6" transform="rotate(-90 23.9 35.6)">1</text>
<text x="35.3" y="35.6" transform="rotate(-90 35.3 35.6)">1</text>
<text x="46.7" y="35.6" transform="rotate(-90 46.7 35.6)">1</text>
<text x="58.2" y="35.6" transform="rotate(-90 58.2 35.6)">1</text>
<text x="70.9" y="35.6" transform="rotate(-90 70.9 35.6)">1</text>
<text x="93.7" y="35.6" transform="rotate(-90 93.7 35.6)">1</text>
<text x="240.6" y="35.3">5</text>
<text x="23.9" y="42" transform="rotate(-90 23.9 42)">2</text>
<text x="35.3" y="42" transform="rotate(-90 35.3 42)">2</text>
<text x="46.7" y="42" transform="rotate(-90 46.7 42)">2</text>
<text x="58.2" y="42" transform="rotate(-90 58.2 42)">2</text>
<text x="70.9" y="42" transform="rotate(-90 70.9 42)">2</text>
<text x="93.7" y="42" transform="rotate(-90 93.7 42)">2</text>
<text x="240.6" y="37.8">6</text>
<text x="240.6" y="40.4">7</text>
<text x="240.6" y="42.9">8</text>
<text x="240.6" y="45.5">9</text>
<text x="239.9" y="48">10</text>
<text x="239.9" y="50.5">11</text>
<text x="239.9" y="53.1">12</text>
<text x="249.9" y="60.4" transform="rotate(-90 249.9 60.4)">3</text>
<text x="257.6" y="60.4" transform="rotate(-90 257.6 60.4)">4</text>
<text x="34.2" y="67.1">1</text>
<text x="40.6" y="67.1">2</text>
<text x="34.2" y="72.1">1</text>
<text x="34.2" y="74.7">1</text>
<text x="40.6" y="74.7">2</text>
<text x="111" y="72.1">1</text>
<text x="111" y="74.7">3</text>
<text x="111" y="77.2">5</text>
<text x="136.5" y="72.1">2</text>
<text x="136.5" y="74.7">4</text>
<text x="136.5" y="77.2">6</text>
<text x="168.8" y="72.1">51</text>
<text x="168.8" y="74.7">53</text>
<text x="168.8" y="77.2">55</text>
<text x="194.3" y="72.1">52</text>
<text x="194.3" y="74.7">54</text>
<text x="194.3" y="77.2">56</text>
<text x="252.5" y="76.9" transform="rotate(-90 252.5 76.9)">1</text>
<text x="258.8" y="76.9" transform="rotate(-90 258.8 76.9)">2</text>
<text x="34.2" y="79.8">1</text>
<text x="34.2" y="82.3">1</text>
<text x="40.6" y="79.8">2</text>
<text x="40.6" y="82.3">2</text>
<text x="111" y="79.8">7</text>
<text x="111" y="82.3">9</text>
<text x="135.9" y="82.3">10</text>
<text x="136.5" y="79.8">8</text>
<text x="168.8" y="79.8">57</text>
<text x="168.8" y="82.3">59</text>
<text x="194.3" y="79.8">58</text>
<text x="194.3" y="82.3">60</text>
<text x="243.1" y="82.3">5</text>
<text x="34.2" y="87.4">1</text>
<text x="34.2" y="89.9">1</text>
<text x="40.6" y="89.9">2</text>
<text x="110.4" y="84.8">11</text>
<text x="110.4" y="87.4">13</text>
<text x="110.4" y="89.9">15</text>
<text x="135.9" y="84.8">12</text>
<text x="135.9" y="87.4">14</text>
<text x="135.9" y="89.9">16</text>
<text x="168.8" y="84.8">61</text>
<text x="168.8" y="87.4">63</text>
<text x="168.8" y="89.9">65</text>
<text x="194.3" y="84.8">62</text>
<text x="194.3" y="87.4">64</text>
<text x="194.3" y="89.9">66</text>
<text x="242.5" y="89.9">10</text>
<text x="243.1" y="84.8">6</text>
<text x="243.1" y="87.4">9</text>
<text x="34.2" y="95">1</text>
<text x="40.6" y="95">2</text>
<text x="110.4" y="92.5">17</text>
<text x="110.4" y="95">19</text>
<text x="135.9" y="92.5">18</text>
<text x="135.9" y="95">20</text>
<text x="168.8" y="92.5">67</text>
<text x="168.8" y="95">69</text>
<text x="194.3" y="92.5">68</text>
<text x="194.3" y="95">70</text>
<text x="243.1" y="95">7</text>
<text x="243.1" y="92.5">8</text>
<text x="110.4" y="97.5">21</text>
<text x="110.4" y="100.1">23</text>
<text x="135.9" y="97.5">22</text>
<text x="135.9" y="100.1">24</text>
<text x="168.8" y="97.5">71</text>
<text x="168.8" y="100.1">73</text>
<text x="194.3" y="97.5">72</text>
<text x="194.3" y="100.1">74</text>
<text x="242.5" y="100.1">11</text>
<text x="242.5" y="97.5">12</text>
<text x="110.4" y="102.6">25</text>
<text x="110.4" y="105.2">27</text>
<text x="110.4" y="107.7">29</text>
<text x="135.9" y="102.6">26</text>
<text x="135.9" y="105.2">28</text>
<text x="135.9" y="107.7">30</text>
<text x="168.8" y="102.6">75</text>
<text x="168.8" y="105.2">77</text>
<text x="168.8" y="107.7">79</text>
<text x="194.3" y="102.6">76</text>
<text x="194.3" y="105.2">78</text>
<text x="194.3" y="107.7">80</text>
<text x="252.5" y="107.4" transform="rotate(-90 252.5 107.4)">3</text>
<text x="260.1" y="107.4" transform="rotate(-90 260.1 107.4)">4</text>
<text x="34.2" y="110.2">1</text>
<text x="40.6" y="110.2">2</text>
<text x="110.4" y="110.2">31</text>
<text x="110.4" y="112.8">33</text>
<text x="135.9" y="110.2">32</text>
<text x="135.9" y="112.8">34</text>
<text x="168.8" y="110.2">81</text>
<text x="168.8" y="112.8">83</text>
<text x="194.3" y="110.2">82</text>
<text x="194.3" y="112.8">84</text>
<text x="110.4" y="115.3">35</text>
<text x="110.4" y="117.9">37</text>
<text x="135.9" y="115.3">36</text>
<text x="135.9" y="117.9">38</text>
<text x="168.8" y="115.3">85</text>
<text x="168.8" y="117.9">87</text>
<text x="194.3" y="115.3">86</text>
<text x="194.3" y="117.9">88</text>
<text x="110.4" y="120.4">39</text>
<text x="110.4" y="122.9">41</text>
<text x="110.4" y="125.5">43</text>
<text x="135.9" y="120.4">40</text>
<text x="135.9" y="122.9">42</text>
<text x="135.9" y="125.5">44</text>
<text x="168.8" y="120.4">89</text>
<text x="168.8" y="122.9">91</text>
<text x="168.8" y="125.5">93</text>
<text x="194.3" y="120.4">90</text>
<text x="194.3" y="122.9">92</text>
<text x="194.3" y="125.5">94</text>
<text x="243.1" y="125.5">5</text>
<text x="252.5" y="120" transform="rotate(-90 252.5 120)">1</text>
<text x="258.8" y="120" transform="rotate(-90 258.8 120)">2</text>
<text x="110.4" y="128">45</text>
<text x="110.4" y="130.6">47</text>
<text x="135.9" y="128">46</text>
<text x="135.9" y="130.6">48</text>
<text x="168.8" y="128">95</text>
<text x="168.8" y="130.6">97</text>
<text x="194.3" y="128">96</text>
<text x="194.3" y="130.6">98</text>
<text x="243.1" y="128">6</text>
<text x="243.1" y="130.6">7</text>
<text x="110.4" y="133.1">49</text>
<text x="135.9" y="133.1">50</text>
<text x="168.8" y="133.1">99</text>
<text x="193.7" y="133.1">100</text>
<text x="243.1" y="133.1">8</text>
<text x="243.1" y="135.6">9</text>
<text x="32.8" y="141" transform="rotate(-90 32.8 141)">2</text>
<text x="37.8" y="141" transform="rotate(-90 37.8 141)">2</text>
<text x="45.5" y="141" transform="rotate(-90 45.5 141)">2</text>
<text x="242.5" y="138.2">10</text>
<text x="242.5" y="140.7">11</text>
<text x="242.5" y="143.3">12</text>
<text x="32.8" y="147.4" transform="rotate(-90 32.8 147.4)">1</text>
<text x="35.3" y="147.4" transform="rotate(-90 35.3 147.4)">2</text>
<text x="37.8" y="147.4" transform="rotate(-90 37.8 147.4)">1</text>
<text x="41.7" y="147.4" transform="rotate(-90 41.7 147.4)">2</text>
<text x="45.5" y="147.4" transform="rotate(-90 45.5 147.4)">1</text>
<text x="48" y="147.4" transform="rotate(-90 48 147.4)">2</text>
<text x="35.3" y="153.7" transform="rotate(-90 35.3 153.7)">1</text>
<text x="41.7" y="153.7" transform="rotate(-90 41.7 153.7)">1</text>
<text x="48" y="153.7" transform="rotate(-90 48 153.7)">1</text>
<text x="252.5" y="150.6" transform="rotate(-90 252.5 150.6)">3</text>
<text x="260.1" y="150.6" transform="rotate(-90 260.1 150.6)">4</text>
<text x="50.1" y="161">1</text>
<text x="50.1" y="163.6">2</text>
<text x="50.1" y="166.1">3</text>
<text x="74.9" y="164.8">12</text>
<text x="74.9" y="162.3">13</text>
<text x="50.1" y="168.7">4</text>
<text x="50.1" y="171.2">5</text>
<text x="50.1" y="173.7">6</text>
<text x="50.1" y="176.3">7</text>
<text x="50.1" y="178.8">8</text>
<text x="74.9" y="178.8">11</text>
<text x="35.3" y="184.2" transform="rotate(-90 35.3 184.2)">2</text>
<text x="49.3" y="183" transform="rotate(-90 49.3 183)">2</text>
<text x="50.1" y="181.4">9</text>
<text x="74.9" y="181.4">10</text>
<text x="35.3" y="190.6" transform="rotate(-90 35.3 190.6)">1</text>
<text x="49.3" y="189.3" transform="rotate(-90 49.3 189.3)">1</text>
</g>
<g font-size="1.8" fill="#006464">
<text x="26.7" y="37.7">C1</text>
<text x="26.7" y="40.2">100n</text>
<text x="38.1" y="37.7">C2</text>
<text x="38.1" y="40.2">100n</text>
<text x="49.5" y="37.7">C3</text>
<text x="49.5" y="40.2">100n</text>
<text x="61" y="37.7">C4</text>
<text x="61" y="40.2">100n</text>
<text x="73.7" y="37.7">C5</text>
<text x="73.7" y="40.2">100n</text>
<text x="86.4" y="36.8">C6</text>
<text x="86.4" y="39.3">100u</text>
<text x="96.5" y="37.7">C7</text>
<text x="96.5" y="40.2">100n</text>
<text x="244.8" y="36.4">CKN</text>
<text x="244.8" y="39">CKP</text>
<text x="244.8" y="41.5">D0N</text>
<text x="251.1" y="36.4" transform="rotate(-90 251.1 36.4)">3V3</text>
<text x="257.4" y="36.4" transform="rotate(-90 257.4 36.4)">3V3</text>
<text x="244.8" y="44">D0P</text>
<text x="244.8" y="46.6">D1N</text>
<text x="244.8" y="49.1">D1P</text>
<text x="244.8" y="51.7">D2N</text>
<text x="244.8" y="54.2">D2P</text>
<text x="251.1" y="56.2" transform="rotate(-90 251.1 56.2)">GND</text>
<text x="258.7" y="56.2" transform="rotate(-90 258.7 56.2)">GND</text>
<text x="53.2" y="63.9">J2</text>
<text x="35.5" y="71.2">270R</text>
<text x="35.5" y="66.1">270R</text>
<text x="35.5" y="73.8">270R</text>
<text x="40.6" y="72.1">2</text>
<text x="115.2" y="73.3">1_5V</text>
<text x="115.2" y="75.8">3_GND</text>
<text x="127.4" y="75.8">GND_4</text>
<text x="127.8" y="73.3">3V3_2</text>
<text x="173.7" y="73.3">1_5V</text>
<text x="173.7" y="75.8">3_GND</text>
<text x="185.9" y="75.8">GND_4</text>
<text x="186.2" y="73.3">3V3_2</text>
<text x="35.5" y="78.8">270R</text>
<text x="35.5" y="81.4">270R</text>
<text x="115.2" y="78.3">5_F18</text>
<text x="115.2" y="80.9">7_E18</text>
<text x="115.2" y="83.4">9_D18</text>
<text x="126.5" y="83.4">E17_10</text>
<text x="127.6" y="78.3">G17_6</text>
<text x="127.8" y="80.9">F17_8</text>
<text x="173.7" y="78.3">5_V8</text>
<text x="173.7" y="80.9">7_U7</text>
<text x="173.7" y="83.4">9_T7</text>
<text x="186" y="83.4">R7_10</text>
<text x="187.4" y="78.3">V7_6</text>
<text x="187.4" y="80.9">V6_8</text>
<text x="247.3" y="83.4">DET</text>
<text x="253.6" y="83.4" transform="rotate(-90 253.6 83.4)">3V3</text>
<text x="259.9" y="83.4" transform="rotate(-90 259.9 83.4)">3V3</text>
<text x="35.5" y="86.5">270R</text>
<text x="35.5" y="89">270R</text>
<text x="40.6" y="87.4">2</text>
<text x="115.2" y="86">11_C17</text>
<text x="115.2" y="88.5">13_G15</text>
<text x="126.3" y="88.5">H16_14</text>
<text x="126.4" y="86">C18_12</text>
<text x="173.7" y="86">11_R6</text>
<text x="173.7" y="88.5">13_R5</text>
<text x="186.3" y="86">T5_12</text>
<text x="186.3" y="88.5">T4_14</text>
<text x="247.3" y="86">NC</text>
<text x="247.3" y="88.5">CLK</text>
<text x="35.5" y="94.1">270R</text>
<text x="115.2" y="91">15_F15</text>
<text x="115.2" y="93.6">17_E16</text>
<text x="126.4" y="91">G16_16</text>
<text x="126.5" y="93.6">E15_18</text>
<text x="173.7" y="91">15_U6</text>
<text x="173.7" y="93.6">17_V4</text>
<text x="186" y="91">U5_16</text>
<text x="186" y="93.6">U4_18</text>
<text x="247.3" y="91">CMD</text>
<text x="247.3" y="93.6">D0</text>
<text x="115.2" y="96.1">19_D16</text>
<text x="115.2" y="98.7">21_A17</text>
<text x="115.2" y="101.2">23_C16</text>
<text x="126.4" y="96.1">D15_20</text>
<text x="126.4" y="98.7">B17_22</text>
<text x="126.4" y="101.2">B16_24</text>
<text x="173.7" y="96.1">19_V3</text>
<text x="173.7" y="98.7">21_U2</text>
<text x="173.7" y="101.2">23_P4</text>
<text x="186" y="98.7">U1_22</text>
<text x="186.2" y="96.1">V2_20</text>
<text x="186.3" y="101.2">T3_24</text>
<text x="247.3" y="101.2">D3</text>
<text x="247.3" y="98.7">D2</text>
<text x="247.3" y="96.1">D1</text>
<text x="115.2" y="103.7">25_A15</text>
<text x="115.2" y="106.3">27_A14</text>
<text x="126.4" y="103.7">B15_26</text>
<text x="126.4" y="106.3">B14_28</text>
<text x="173.7" y="103.7">25_R3</text>
<text x="173.7" y="106.3">27_N4</text>
<text x="186" y="106.3">P3_28</text>
<text x="186.3" y="103.7">T2_26</text>
<text x="253.6" y="103.2" transform="rotate(-90 253.6 103.2)">GND</text>
<text x="261.2" y="103.2" transform="rotate(-90 261.2 103.2)">GND</text>
<text x="35.6" y="109.3">FUSE</text>
<text x="115.2" y="108.8">29_C14</text>
<text x="115.2" y="111.4">31_C13</text>
<text x="115.2" y="113.9">33_A13</text>
<text x="126.4" y="108.8">D14_30</text>
<text x="126.4" y="111.4">D13_32</text>
<text x="126.4" y="113.9">C12_34</text>
<text x="173.7" y="108.8">29_M6</text>
<text x="173.7" y="111.4">31_L5</text>
<text x="173.7" y="113.9">33_K3</text>
<text x="185.9" y="108.8">M5_30</text>
<text x="186" y="113.9">K5_34</text>
<text x="186.3" y="111.4">L4_32</text>
<text x="115.2" y="116.4">35_F14</text>
<text x="115.2" y="119">37_B12</text>
<text x="126.5" y="116.4">E13_36</text>
<text x="126.6" y="119">A12_38</text>
<text x="173.7" y="116.4">35_P1</text>
<text x="173.7" y="119">37_N1</text>
<text x="186" y="119">N2_38</text>
<text x="186" y="116.4">R1_36</text>
<text x="115.2" y="121.5">39_C11</text>
<text x="115.2" y="124.1">41_D11</text>
<text x="126.4" y="121.5">B11_40</text>
<text x="126.4" y="124.1">D10_42</text>
<text x="173.7" y="121.5">39_M2</text>
<text x="173.7" y="124.1">41_J5</text>
<text x="185.9" y="121.5">M1_40</text>
<text x="186.3" y="124.1">J4_42</text>
<text x="115.2" y="126.6">43_C9</text>
<text x="115.2" y="129.1">45_A10</text>
<text x="115.2" y="131.7">47_A9</text>
<text x="126.4" y="129.1">B10_46</text>
<text x="127.6" y="126.6">D9_44</text>
<text x="127.6" y="131.7">B9_48</text>
<text x="173.7" y="126.6">43_J6</text>
<text x="173.7" y="129.1">45_L2</text>
<text x="173.7" y="131.7">47_K2</text>
<text x="186" y="126.6">K6_44</text>
<text x="186" y="131.7">K1_48</text>
<text x="186.3" y="129.1">L3_46</text>
<text x="247.3" y="126.6">5</text>
<text x="247.3" y="129.1">6</text>
<text x="247.3" y="131.7">7</text>
<text x="253.6" y="126.6" transform="rotate(-90 253.6 126.6)">3V3</text>
<text x="259.9" y="126.6" transform="rotate(-90 259.9 126.6)">3V3</text>
<text x="115.2" y="134.2">49_GND</text>
<text x="126.2" y="134.2">GND_50</text>
<text x="173.7" y="134.2">49_GND</text>
<text x="184.6" y="134.2">GND_50</text>
<text x="247.3" y="134.2">8</text>
<text x="247.3" y="136.8">9</text>
<text x="247.3" y="139.3">10</text>
<text x="247.3" y="141.8">11</text>
<text x="31.9" y="145.6" transform="rotate(-90 31.9 145.6)">4.7k</text>
<text x="36.9" y="145.6" transform="rotate(-90 36.9 145.6)">4.7k</text>
<text x="44.6" y="145.6" transform="rotate(-90 44.6 145.6)">4.7k</text>
<text x="247.3" y="144.4">12</text>
<text x="253.6" y="146.4" transform="rotate(-90 253.6 146.4)">GND</text>
<text x="261.2" y="146.4" transform="rotate(-90 261.2 146.4)">GND</text>
<text x="34.4" y="152" transform="rotate(-90 34.4 152)">4.7k</text>
<text x="40.7" y="152" transform="rotate(-90 40.7 152)">4.7k</text>
<text x="47.1" y="152" transform="rotate(-90 47.1 152)">4.7k</text>
<text x="61.8" y="158.6">TF1</text>
<text x="52.6" y="162.2">DAT2</text>
<text x="52.6" y="164.7">CD/DAT3</text>
<text x="52.6" y="167.2">CMD</text>
<text x="70.3" y="166">GND</text>
<text x="70.3" y="163.4">GND</text>
<text x="52.6" y="169.8">VDD</text>
<text x="52.6" y="172.3">CLK</text>
<text x="52.6" y="174.9">VSS</text>
<text x="52.6" y="177.4">DAT0</text>
<text x="52.6" y="179.9">DAT1</text>
<text x="70.3" y="179.9">GND</text>
<text x="52.6" y="182.5">CD</text>
<text x="70.3" y="182.5">GND</text>
<text x="34.4" y="189.4" transform="rotate(-90 34.4 189.4)">0.1uF</text>
<text x="48.4" y="187.5" transform="rotate(-90 48.4 187.5)">4.7k</text>
</g>
<g font-size="1.4" fill="#a90000">
<text x="43.8" y="67.1">1</text>
<text x="43.8" y="69.6">2</text>
<text x="43.8" y="72.1">3</text>
<text x="43.8" y="74.7">4</text>
<text x="43.8" y="77.2">5</text>
<text x="43.8" y="79.8">6</text>
<text x="43.8" y="82.3">7</text>
<text x="43.4" y="89.9">10</text>
<text x="43.8" y="84.8">8</text>
<text x="43.8" y="87.4">9</text>
<text x="43.4" y="92.5">11</text>
<text x="43.4" y="95">12</text>
<text x="43.4" y="97.5">13</text>
<text x="43.4" y="100.1">14</text>
<text x="43.4" y="102.6">15</text>
<text x="43.4" y="105.2">16</text>
<text x="43.4" y="107.7">17</text>
<text x="43.4" y="110.2">18</text>
<text x="43.4" y="112.8">19</text>
<text x="63.1" y="117.9">SH1</text>
<text x="63.1" y="120.4">SH2</text>
<text x="63.1" y="122.9">SH3</text>
<text x="63.1" y="125.5">SH4</text>
</g>
<g font-size="1.4" fill="#006464">
<text x="48" y="68">1</text>
<text x="48" y="70.6">2</text>
<text x="48" y="73.1">3</text>
<text x="48" y="75.7">4</text>
<text x="48" y="78.2">5</text>
<text x="48" y="80.7">6</text>
<text x="48" y="83.3">7</text>
<text x="48" y="85.8">8</text>
<text x="48" y="88.4">9</text>
<text x="48" y="90.9">10</text>
<text x="48" y="93.4">11</text>
<text x="48" y="96">12</text>
<text x="48" y="98.5">13</text>
<text x="48" y="101.1">14</text>
<text x="48" y="103.6">15</text>
<text x="48" y="106.1">16</text>
<text x="48" y="108.7">17</text>
<text x="48" y="111.2">18</text>
<text x="48" y="113.8">19</text>
<text x="54.7" y="118.8">SHIELD1</text>
<text x="54.7" y="121.4">SHIELD2</text>
<text x="54.7" y="123.9">SHIELD3</text>
<text x="54.7" y="126.5">SHIELD4</text>
</g>
</svg>
